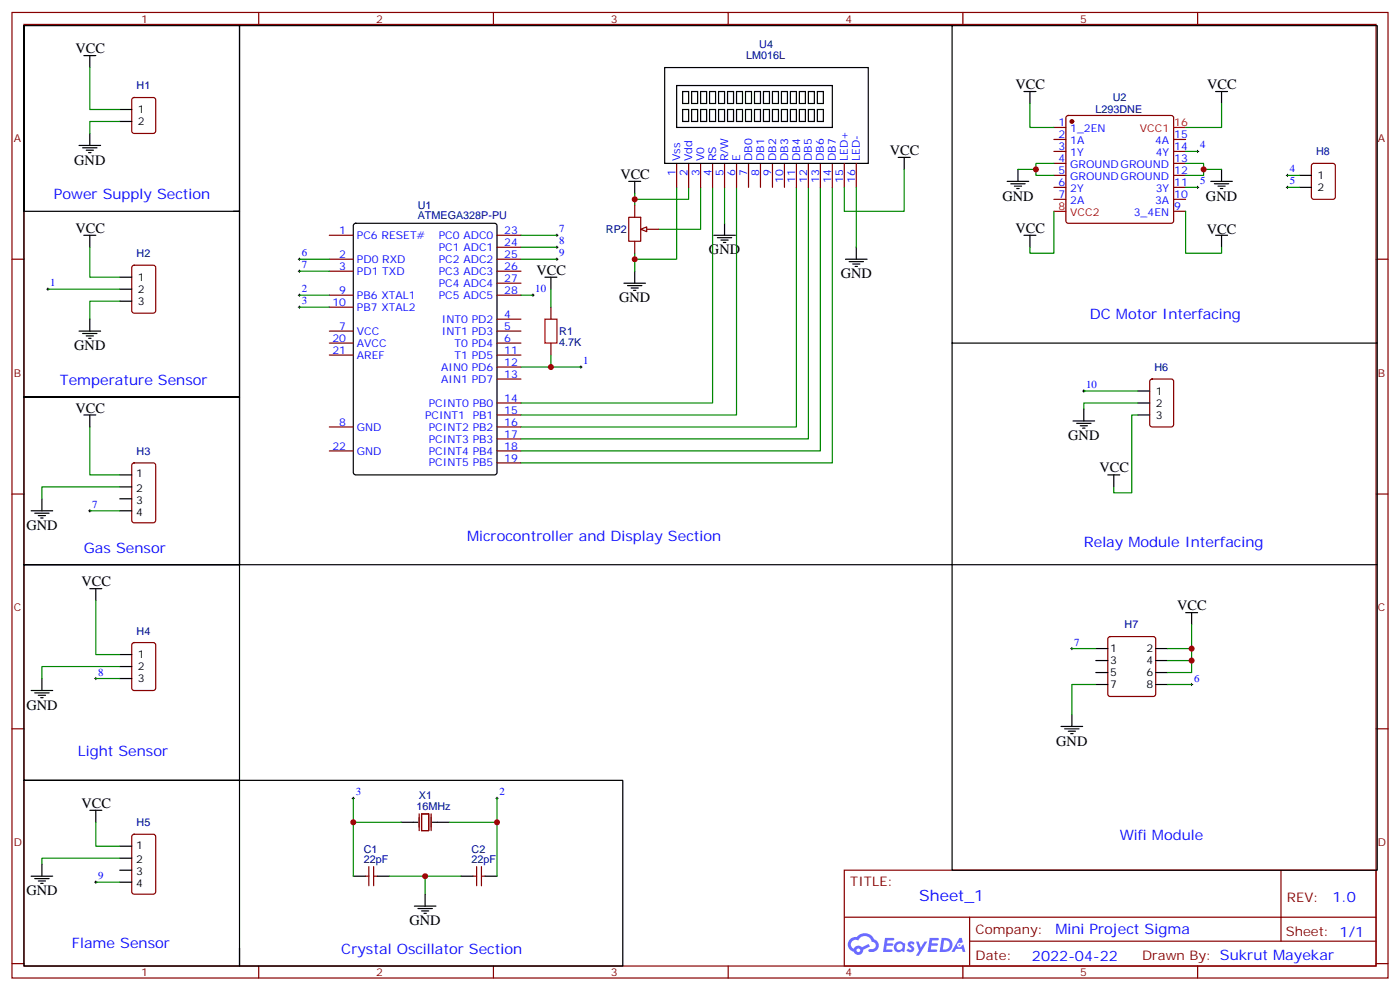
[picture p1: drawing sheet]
<svg xmlns="http://www.w3.org/2000/svg" width="412mm" height="292mm" viewBox="0 0 412 292" stroke-linecap="round" stroke-linejoin="round" font-family="sans-serif">
<g fill="none" stroke="#870000" stroke-width=".35">
<path d="M3.5 3.7h405.4v284.3h-405.4zM7.1 7.2h398.2v277.3h-398.2zM76.2 3.7v3.5M145.3 3.7v3.5M214.5 3.7v3.5M283.6 3.7v3.5M352.8 3.7v3.5M3.5 76.3h3.6M405.3 76.3h3.6M3.5 145.5h3.6M405.3 145.5h3.6M3.5 214.6h3.6"/>
<path d="M405.3 214.6h3.6M248.7 256.3h156.6v28.2h-156.6zM377.3 256.3v20.9M248.7 270.1h156.5M285.6 277.2h119.6M285.6 270.1v14.1M3.5 283.8h3.6M76.2 284.5v3.5M145.3 284.5v3.5M214.5 284.5v3.5M283.6 284.5v3.5M352.8 284.5v3.5"/>
<path d="M405.3 283.8h3.6"/>
</g>
<g fill="#5487ff">
<path d="M267.7 277.4a1.22 1.22 0 0 1 1.7 .3l-.4 .6a.47 .47 0 0 0-.3-.4 .47 .47 0 0 0-.5 .2l.1 .2a1.14 1.14 0 0 1 .8 1.7 1.14 1.14 0 0 1-1.9 0l-.2-.2 .5-.5 .7 .4a.29 .29 0 0 0 .3-.2 .29 .29 0 0 0-.2-.4 1.04 1.04 0 0 1-.6-1.7z"/>
<path d="M260.7 276.2h2.4l.3 .2-.2 .5h-1.8l-.1 .9h1.5l.3 .3-.3 .4h-1.6l-.2 1.1 1.7 .1 .2 .3-.2 .3h-2.6z"/>
<path d="M273.8 276.2h2.4l.3 .2-.1 .5h-1.8l-.2 .9h1.6l.3 .3-.4 .4h-1.6l-.1 1.1 1.7 .1 .2 .3-.2 .3h-2.6z"/>
<path d="M282.6 276.2h.7l.3 1.2-.6 .4a.69 .69 0 0 0-1 .2 .69 .69 0 0 0 .4 1 .69 .69 0 0 0 .9-.6l.5-.3 .6 2.2h-.8l-.2-.9h-1.8l-.5 .9h-.8z"/>
<path d="M269.8 277.3h.8l.6 1.8 1.1-1.8h.9l-2.6 4.2h-.8l.9-1.6z"/>
<path d="M277.4 276.2l-.6 4.1h1.3a2.11 2.11 0 0 0 2.5-2.1 2.11 2.11 0 0 0-2.5-2zM278.1 276.9a1.39 1.39 0 0 1 1.7 1.4 1.39 1.39 0 0 1-1.8 1.3h-.3z"/>
<path d="M263.7 277.8a1.54 1.54 0 0 0-.1 2.2 1.54 1.54 0 0 0 2.2 .1l.6 .2 .3-2.3-.2-.2h-.4a1.49 1.49 0 0 0-2.4 0zM264 278.8a.94 .94 0 0 1 1.8 0 .94 .94 0 0 1-1.8 0z"/>
<path d="M250.4 276.6a2.18 2.18 0 0 0 1.1 3.7 1.44 1.44 0 0 0 1.6 .9 1.44 1.44 0 0 0 1.2-1.5l2-1-.5-.7-1.9 .9a1.47 1.47 0 0 0-2.4 .5 1.39 1.39 0 0 1-.7-2 1.39 1.39 0 0 1 2-.4 2.12 2.12 0 0 1 2.2-1.3 2.12 2.12 0 0 1 1.9 1.7 1.14 1.14 0 0 1 1.1 1.4 1.14 1.14 0 0 1-1.7 .7 .43 .43 0 0 0-.5 .4 .43 .43 0 0 0 .4 .4 1.98 1.98 0 0 0 2.5-1.2 1.98 1.98 0 0 0-1.2-2.5 3.1 3.1 0 0 0-5.3-.7l-.9 .1zM252.3 279.9a.55 .55 0 0 1 1.1 0 .55 .55 0 0 1-1.1 0z"/>
<circle cx="282.6" cy="278.3" r=".26"/>
</g>
<g fill="none" stroke="#870000" stroke-width=".35">
<path d="M39 28.9l.5-.2h5.7l.6 .4 .1 9.5-.5 .6-5.9 .1-.6-.5-.1-9.4zM310.4 37.5h3.6M314.2 34.2l.5-.2h30.3l.5 .2 .2 .5v30.4l-.2 .5-.5 .2h-30.3l-.5-.3-.2-.4v-30.4zM199.3 48.1v7.1M202.8 48.1v7.1M206.4 48.1v7.1M209.9 48.1v7.1M213.4 48.1v7.1M217 48.1v7.1M220.5 48.1v7.1M224 48.1v7.1M227.5 48.1v7.1"/>
<path d="M231.1 48.1v7.1M234.6 48.1v7.1M238.1 48.1v7.1M241.7 48.1v7.1M245.2 48.1v7.1M248.7 48.1v7.1M252.2 48.1v7.1M310.4 41.1h3.6M310.4 44.6h3.6M310.4 48.1h3.6M310.4 51.6h3.6M310.4 55.2h3.6"/>
<path d="M310.4 58.7h3.6M345.7 41.1h3.5M345.7 44.6h3.5M345.7 48.1h3.5M345.7 51.6h3.5M345.7 55.2h3.5M345.7 58.7h3.5M386.5 48.3l.5-.2h5.6l.7 .4v9.5l-.4 .6-5.9 .1-.7-.5v-9.4zM39 78.3l.5-.2h5.7l.6 .4 .1 13-.5 .7h-5.9l-.6-.4-.1-13zM97 69.3h7.1M97 76.3h7.1M97 79.9h7.1"/>
<path d="M146.4 69.3h7.1M146.4 76.3h7.1M146.4 79.9h7.1M146.4 72.8h7.1M185.2 64h3.5v7h-3.5zM187 60.5v3.5M187 71v3.6M190.5 67.5h3.5M345.7 62.2h3.5M97 97.5h7.1M97 86.9h7.1M97 90.5h7.1"/>
<path d="M146.4 94h7.1M146.4 97.5h7.1M146.4 86.9h7.1M146.4 83.4h7.1M162.3 90.5v3.5M97 101h7.1M97 104.6h7.1M146.4 101h7.1M146.4 104.6h7.1M146.4 108.1h7.1M146.4 111.6h7.1M146.4 118.7h7.1"/>
<path d="M162.3 101v3.6M338.9 111.8l.5-.2h5.6l.7 .4v13l-.4 .7h-5.9l-.7-.4v-13zM39 136.5l.5-.2h5.7l.6 .4 .1 16.5-.5 .7-5.9 .1-.6-.5-.1-16.5zM97 125.7h7.1M97 132.8h7.1M146.4 125.7h7.1M146.4 122.2h7.1M146.4 129.3h7.1M146.4 132.8h7.1M146.4 136.3h7.1M39 189.4l.5-.2h5.7l.6 .5 .1 12.9-.5 .7h-5.9l-.6-.4-.1-13zM326.6 187.7l.4-.2h12.7l.5 .2 .2 .5v16.2l-.2 .5-.5 .2h-12.7l-.5-.2-.2-.5v-16.2z"/>
<path d="M123.5 239.7v4.9M124.2 239.7h2.1v4.9h-2.1zM127 239.7v4.9M39 245.9l.5-.2h5.7l.6 .4 .1 16.5-.5 .7h-5.9l-.6-.4-.1-16.5zM107.6 258h1.1M108.7 255.2v5.6M110.1 258h1M110.1 255.2v5.6M139.3 258h1.1M140.4 255.2v5.6M141.8 258h1.1M141.8 255.2v5.6"/>
</g>
<g fill="none" stroke="#000" stroke-width=".35">
<path d="M7.1 7.5v54.7v-54.7h63.5v277h-63.5v-54.7h63.5h-63.5v-63.5h63.5h-63.5v-49.4h63.5h-63.5v-54.7h63.5h-1.8M24.7 16.4h3.5M26.5 16.4v3.5M195.8 19.9h60v28.2h-60zM280.5 7.5v158.8h-209.9v-158.8h335.1v93.5h-125.2M26.5 39.3v3.5M35.3 32.2h3.5M35.3 35.8h3.5M199.3 25.2h45.9v12.3h-45.9zM201.1 27h1.7v3.5h-1.7zM201.1 32.2h1.7v3.6h-1.7zM203.7 27h1.8v3.5h-1.8z"/>
<path d="M203.7 32.2h1.8v3.6h-1.8zM206.4 27h1.7v3.5h-1.7zM206.4 32.2h1.7v3.6h-1.7zM209 27h1.8v3.5h-1.8zM209 32.2h1.8v3.6h-1.8zM211.7 27h1.7v3.5h-1.7zM211.7 32.2h1.7v3.6h-1.7zM214.3 27h1.8v3.5h-1.8zM214.3 32.2h1.8v3.6h-1.8zM217 27h1.7v3.5h-1.7zM217 32.2h1.7v3.6h-1.7zM219.6 27h1.8v3.5h-1.8z"/>
<path d="M219.6 32.2h1.8v3.6h-1.8zM222.2 27h1.8v3.5h-1.8zM222.2 32.2h1.8v3.6h-1.8zM224.9 27h1.8v3.5h-1.8zM224.9 32.2h1.8v3.6h-1.8zM227.5 27h1.8v3.5h-1.8zM227.5 32.2h1.8v3.6h-1.8zM230.2 27h1.8v3.5h-1.8zM230.2 32.2h1.8v3.6h-1.8zM232.8 27h1.8v3.5h-1.8zM232.8 32.2h1.8v3.6h-1.8zM235.5 27h1.7v3.5h-1.7z"/>
<path d="M235.5 32.2h1.7v3.6h-1.7zM238.1 27h1.8v3.5h-1.8zM238.1 32.2h1.8v3.6h-1.8zM240.8 27h1.7v3.5h-1.7zM240.8 32.2h1.7v3.6h-1.7zM301.6 27h3.6M303.4 27v3.5M358.1 27h3.5M359.8 27v3.5M23.3 42.8h6.3M24.3 43.5h4.3M25.4 44.2h2.1"/>
<path d="M26.1 44.9h.7M185.2 53.4h3.5M187 53.4v3.5M264.6 46.4h3.5M266.3 46.4v3.5M296.7 53.4h6.3M297.7 54.1h4.3M298.8 54.8h2.1M299.5 55.5h.7M299.9 49.9v3.5M356.7 53.4h6.3M357.7 54.1h4.2"/>
<path d="M358.8 54.8h2.1M359.5 55.5h.7M359.8 49.9v3.5M382.8 51.6h3.5M382.8 55.2h3.5M24.7 69.3h3.5M26.5 69.3v3.5M104.3 66l.5-.2h40.9l.6 .4 .1 72.9-.5 .7h-41.1l-.7-.4v-72.9zM187 79.9v3.5M210.3 69.3h6.3M211.3 70h4.2M212.4 70.7h2.1"/>
<path d="M213.1 71.4h.7M213.4 65.8v3.5M249.1 76.3h6.3M250.1 77h4.3M251.2 77.8h2.1M251.9 78.5h.7M252.2 72.8v3.5M301.6 69.3h3.6M303.4 69.3v3.5M358.1 69.3h3.5M359.8 69.3v3.5M23.3 97.5h6.3"/>
<path d="M24.3 98.2h4.3M25.4 98.9h2.1M26.1 99.6h.7M26.5 94v3.5M35.3 88.7h3.5M35.3 81.6h3.5M35.3 85.2h3.5M160.5 81.6h3.5M162.3 81.6v3.6M183.8 83.4h6.3M184.9 84.1h4.2M185.9 84.8h2.1"/>
<path d="M186.6 85.5h.7M335.1 115.1h3.6M335.1 118.7h3.6M405.7 101v65.3h-125.2v90h125.2v-90M24.7 122.2h3.5M26.5 122.2v3.5M35.3 139.8h3.5M316.1 124h6.3M317.1 124.7h4.3M318.2 125.4h2.1M318.9 126.1h.7M319.3 120.4v3.6"/>
<path d="M326.3 139.8h3.5M328.1 139.8v3.6M335.1 122.2h3.6M9.2 150.4h6.3M10.2 151.1h4.3M11.3 151.8h2.1M12 152.5h.7M12.3 146.9v3.5M35.3 143.4h3.5M35.3 146.9h3.5M35.3 150.4h3.5M26.5 173.4h3.5"/>
<path d="M28.2 173.4v3.5M12.3 199.8v3.5M35.3 199.8h3.5M35.3 192.8h3.5M35.3 196.3h3.5M322.8 191h3.5M322.8 194.5h3.5M322.8 198h3.5M340.4 191h3.6M340.4 194.5h3.6M340.4 198h3.6M349.2 180.4h3.6"/>
<path d="M351 180.4v3.5M9.2 203.3h6.3M10.2 204h4.3M11.3 204.8h2.1M12 205.5h.7M312.6 213.9h6.3M313.6 214.6h4.3M314.7 215.3h2.1M315.4 216h.7M315.7 210.4v3.5M322.8 201.6h3.5M340.4 201.6h3.6"/>
<path d="M26.5 238.6h3.5M28.2 238.6v3.5M70.6 229.8h112.8v54.7h-112.8v-5.3M9.2 258h6.3M10.2 258.7h4.3M11.3 259.4h2.1M12.3 254.5v3.5M35.3 249.2h3.5M35.3 252.7h3.5M35.3 256.3h3.5M35.3 259.8h3.5M104.1 258h3.5"/>
<path d="M111.1 258h3.6M118.2 242.1h4.9M127.4 242.1h4.9M135.8 258h3.5M142.9 258h3.5M12 260.1h.7M122.1 266.8h6.3M123.1 267.5h4.3M124.2 268.3h2.1M124.9 269h.7M125.2 263.3v3.5"/>
</g>
<g fill="none" stroke="#008700" stroke-width=".35">
<path d="M26.5 19.9v12.3h8.8M35.3 35.8h-8.8v3.5M303.4 30.5v7h7M359.8 30.5v7h-10.6M187 56.9v3.6M199.3 55.2v21.1h-12.3M202.8 55.2v3.5h-15.8M206.4 55.2v12.3h-12.4M209.9 55.2v63.5h-56.4M213.4 55.2v10.6M217 55.2v67h-63.5M234.6 55.2v70.5h-81.1"/>
<path d="M238.1 55.2v74.1h-84.6M241.7 55.2v77.6h-88.2M245.2 55.2v81.1h-91.7M252.2 55.2v17.6M266.3 49.9v12.3h-17.6v-7M299.9 49.9h5.3M310.4 48.1h-5.2v3.5h5.2M349.2 48.1h5.3v3.5h-5.3M349.2 55.2h3.6M349.2 44.6h3.6M354.5 49.9h5.3M379.2 55.2h3.6"/>
<path d="M379.2 51.6h3.6M26.5 72.8v8.8h8.8M88.2 79.9h8.8M88.2 76.3h8.8M153.5 76.3h10.5M153.5 69.3h10.5M153.5 72.8h10.5M187 74.6v5.3M310.4 62.2v12.4h-7v-1.8M349.2 62.2v12.4h10.6v-1.8M14.1 85.2h21.2M35.3 88.7h-8.8v5.3"/>
<path d="M88.2 86.9h8.8M88.2 90.5h8.8M162.3 85.2v5.3M153.5 108.1h17.6M162.3 104.6v3.5M335.1 118.7h-15.8v1.7M26.5 125.7v14.1h8.8M335.1 122.2h-1.7v22.9h-5.3v-1.7M26.5 150.4h8.8M35.3 143.4h-23v3.5M28.2 176.9v15.9h7.1M28.2 199.8h7.1"/>
<path d="M35.3 196.3h-23v3.5M315.7 191h7.1M351 183.9v7.1h-7M351 191v3.5h-7M351 194.5v3.5h-7M322.8 201.6h-7.1v8.8M344 201.6h7M104.1 235.1v7M146.4 235.1v7M28.2 242.1v7.1h7.1M28.2 259.8h7.1M35.3 252.7h-23v1.8"/>
<path d="M114.7 258h21.1M118.2 242.1h-14.1v15.9M125.2 258v5.3M132.3 242.1h14.1v15.9"/>
</g>
<g fill="none" stroke="#000" stroke-width=".29">
<path d="M352.4 44.6h.7M352.4 55.2h.7M352.8 44.2v.7M352.8 54.8v.7M378.9 55.2h.7M378.9 51.6h.7M379.2 51.3v.7M379.2 54.8v.7M87.8 79.9h.7M87.8 76.3h.7M88.2 76v.7M88.2 79.5v.7"/>
<path d="M163.7 76.3h.7M163.7 69.3h.7M163.7 72.8h.7M164 68.9v.7M164 72.5v.7M164 76v.7M13.8 85.2h.7M14.1 84.8v.7M87.8 86.9h.7M87.8 90.5h.7M88.2 86.6v.7M88.2 90.1v.7"/>
<path d="M170.7 108.1h.7M171.1 107.7v.7M26.1 150.4h.7M26.5 150.1v.7M27.9 199.8h.7M28.2 199.5v.7M315.4 191h.7M315.7 190.6v.7M350.7 201.6h.7M351 201.2v.7M103.7 235.1h.7M104.1 234.7v.7"/>
<path d="M146 235.1h.8M146.4 234.7v.7M27.9 259.8h.7M28.2 259.4v.7"/>
</g>
<path d="M160.5 94h3.5v7h-3.5z" fill="none" stroke="#a10000" stroke-width=".35"/>
<circle cx="315.7" cy="35.8" r=".53" fill="#870000" stroke="#870000" stroke-width=".35"/>
<path d="M345.7 37.5h3.5M310.4 62.2h3.6" fill="none" stroke="#f00" stroke-width=".35"/>
<path d="M188.7 67.5l1.8-.7v1.4z" fill="#f0f0f0" stroke="#870000" stroke-width=".35"/>
<path d="M156.6 86.9h.7M157 86.6v.7M318.9 115.1h.7M319.3 114.8v.7" fill="none" stroke="#000" stroke-width=".29"/>
<path d="M153.5 86.9h3.5M319.3 115.1h15.8" fill="none" stroke="#008700" stroke-width=".35"/>
<g fill="#c00">
<circle cx="162.3" cy="108.1" r=".88"/>
<circle cx="187" cy="76.3" r=".88"/>
<circle cx="187" cy="58.7" r=".88"/>
<circle cx="125.2" cy="258" r=".88"/>
<circle cx="146.4" cy="242.1" r=".88"/>
<circle cx="104.1" cy="242.1" r=".88"/>
<circle cx="354.5" cy="49.9" r=".88"/>
<circle cx="305.2" cy="49.9" r=".88"/>
<circle cx="351" cy="191" r=".88"/>
<circle cx="351" cy="194.5" r=".88"/>
</g>
<text font-size="4.6" fill="#00f" x="270.8" y="265.3">Sheet_1</text>
<g font-size="4.2">
<text x="22.2" y="15.7">VCC</text>
<text x="299.2" y="26.2">VCC</text>
<text x="355.6" y="26.2">VCC</text>
<text x="262.1" y="45.6">VCC</text>
<text x="21.9" y="48.5">GND</text>
<text x="182.7" y="52.7">VCC</text>
<text x="295.3" y="59.1">GND</text>
<text x="355.2" y="59.1">GND</text>
<text x="22.2" y="68.6">VCC</text>
<text x="299.2" y="68.6">VCC</text>
<text x="355.5" y="69">VCC</text>
<text x="208.8" y="74.9">GND</text>
<text x="158" y="80.9">VCC</text>
<text x="247.6" y="82">GND</text>
<text x="182.4" y="89">GND</text>
<text x="21.9" y="103.2">GND</text>
<text x="22.2" y="121.5">VCC</text>
<text x="314.7" y="129.6">GND</text>
<text x="323.8" y="139.1">VCC</text>
<text x="7.8" y="156.1">GND</text>
<text x="24" y="172.6">VCC</text>
<text x="346.8" y="179.7">VCC</text>
<text x="7.8" y="209">GND</text>
<text x="311.1" y="219.6">GND</text>
<text x="24" y="237.9">VCC</text>
<text x="7.8" y="263.7">GND</text>
<text x="120.6" y="272.5">GND</text>
</g>
<g font-size="4.2" fill="#00f">
<text x="15.9" y="58.7">Power Supply Section</text>
<text x="321" y="94">DC Motor Interfacing</text>
<text x="17.6" y="113.4">Temperature Sensor</text>
<text x="137.6" y="159.2">Microcontroller and Display Section</text>
<text x="319.3" y="161">Relay Module Interfacing</text>
<text x="24.7" y="162.8">Gas Sensor</text>
<text x="22.9" y="222.7">Light Sensor</text>
<text x="329.8" y="247.4">Wifi Module</text>
<text x="392.5" y="265.5">1.0</text>
<text x="310.9" y="275.1">Mini Project Sigma</text>
<text x="21.2" y="279.2">Flame Sensor</text>
<text x="100.5" y="281">Crystal Oscillator Section</text>
<text x="304" y="282.9">2022-04-22</text>
</g>
<g font-size="3.9" fill="#800">
<text x="250.5" y="260.8">TITLE:</text>
<text x="379.1" y="265.5">REV:</text>
<text x="287.4" y="275">Company:</text>
<text x="378.7" y="275.7">Sheet: 1/1</text>
<text x="287.4" y="282.7">Date:</text>
<text x="336.4" y="282.8">Drawn By: Sukrut Mayekar</text>
</g>
<g font-size="3.2" fill="#800">
<text x="41.6" y="6.7">1</text>
<text x="110.8" y="6.7">2</text>
<text x="179.9" y="6.7">3</text>
<text x="249.1" y="6.7">4</text>
<text x="318.2" y="6.7">5</text>
<text x="4.1" y="41.8">A</text>
<text x="405.9" y="41.8">A</text>
<text x="4.1" y="110.9">B</text>
<text x="405.9" y="110.9">B</text>
<text x="4.1" y="180.1">C</text>
<text x="405.9" y="180.1">C</text>
<text x="4.1" y="249.2">D</text>
<text x="405.9" y="249.2">D</text>
<text x="41.6" y="287.5">1</text>
<text x="110.8" y="287.5">2</text>
<text x="179.9" y="287.5">3</text>
<text x="249.1" y="287.5">4</text>
<text x="318.2" y="287.5">5</text>
</g>
<g font-size="3.2" fill="#000080">
<text x="219.8" y="17.5">LM016L</text>
<text x="223.7" y="14">U4</text>
<text x="40.2" y="26.3">H1</text>
<text x="327.8" y="29.7">U2</text>
<text x="322.7" y="33.4">L293DNE</text>
<text x="387.7" y="45.7">H8</text>
<text x="123.1" y="64.5">ATMEGA328P-PU</text>
<text x="123.1" y="61.5">U1</text>
<text x="178.5" y="68.7">RP2</text>
<text x="40.2" y="75.7">H2</text>
<text x="164.7" y="101.8">4.7K</text>
<text x="164.7" y="98.7">R1</text>
<text x="340.1" y="109.2">H6</text>
<text x="40.2" y="133.9">H3</text>
<text x="331.3" y="185.1">H7</text>
<text x="40.2" y="186.9">H4</text>
<text x="122.7" y="238.6">16MHz</text>
<text x="123.4" y="235.4">X1</text>
<text x="40.2" y="243.3">H5</text>
<text x="107.2" y="251.1">C1</text>
<text x="138.9" y="251.1">C2</text>
<text x="107.2" y="254.1">22pF</text>
<text x="138.9" y="254.1">22pF</text>
</g>
<g font-size="3.2">
<text x="40.6" y="33.3">1</text>
<text x="40.6" y="36.8">2</text>
<text x="388.1" y="52.7">1</text>
<text x="388.1" y="56.2">2</text>
<text x="40.6" y="82.7">1</text>
<text x="40.6" y="89.7">3</text>
<text x="40.6" y="86.2">2</text>
<text x="340.4" y="116.2">1</text>
<text x="340.4" y="119.7">2</text>
<text x="340.4" y="123.3">3</text>
<text x="40.1" y="140.5">1</text>
<text x="40.1" y="144.8">2</text>
<text x="40.1" y="148.3">3</text>
<text x="40.1" y="151.8">4</text>
<text x="40.6" y="193.8">1</text>
<text x="40.6" y="197.3">2</text>
<text x="327" y="192.1">1</text>
<text x="327" y="195.6">3</text>
<text x="337.7" y="192.1">2</text>
<text x="337.7" y="195.6">4</text>
<text x="40.6" y="200.9">3</text>
<text x="327" y="199.1">5</text>
<text x="327" y="202.6">7</text>
<text x="337.7" y="199.1">6</text>
<text x="337.7" y="202.6">8</text>
<text x="40.1" y="249.9">1</text>
<text x="40.1" y="254.1">2</text>
<text x="40.1" y="257.7">3</text>
<text x="40.1" y="261.2">4</text>
</g>
<g font-size="3.2" fill="#00f">
<text x="311.8" y="37.2">1</text>
<text x="311.8" y="40.7">2</text>
<text x="315.3" y="38.9">1_2EN</text>
<text x="345.9" y="40.7">15</text>
<text x="200.4" y="47.4" transform="rotate(-90 200.4 47.4)">Vss</text>
<text x="203.9" y="47.4" transform="rotate(-90 203.9 47.4)">Vdd</text>
<text x="207.4" y="47.4" transform="rotate(-90 207.4 47.4)">V0</text>
<text x="211" y="47.4" transform="rotate(-90 211 47.4)">RS</text>
<text x="214.5" y="47.4" transform="rotate(-90 214.5 47.4)">R/W</text>
<text x="218" y="47.4" transform="rotate(-90 218 47.4)">E</text>
<text x="221.5" y="47.4" transform="rotate(-90 221.5 47.4)">DB0</text>
<text x="225.1" y="47.4" transform="rotate(-90 225.1 47.4)">DB1</text>
<text x="228.6" y="47.4" transform="rotate(-90 228.6 47.4)">DB2</text>
<text x="232.1" y="47.4" transform="rotate(-90 232.1 47.4)">DB3</text>
<text x="235.7" y="47.4" transform="rotate(-90 235.7 47.4)">DB4</text>
<text x="239.2" y="47.4" transform="rotate(-90 239.2 47.4)">DB5</text>
<text x="242.7" y="47.4" transform="rotate(-90 242.7 47.4)">DB6</text>
<text x="246.2" y="47.4" transform="rotate(-90 246.2 47.4)">DB7</text>
<text x="249.8" y="47.4" transform="rotate(-90 249.8 47.4)">LED+</text>
<text x="253.3" y="47.4" transform="rotate(-90 253.3 47.4)">LED-</text>
<text x="311.8" y="44.2">3</text>
<text x="311.8" y="47.8">4</text>
<text x="315.3" y="42.5">1A</text>
<text x="315.3" y="46">1Y</text>
<text x="340.2" y="42.5">4A</text>
<text x="340.4" y="46">4Y</text>
<text x="345.9" y="47.8">13</text>
<text x="345.9" y="44.2">14</text>
<text x="353.5" y="43.7">4</text>
<text x="199" y="51.9" transform="rotate(-90 199 51.9)">1</text>
<text x="202.5" y="51.9" transform="rotate(-90 202.5 51.9)">2</text>
<text x="206" y="51.9" transform="rotate(-90 206 51.9)">3</text>
<text x="209.5" y="51.9" transform="rotate(-90 209.5 51.9)">4</text>
<text x="213.1" y="51.9" transform="rotate(-90 213.1 51.9)">5</text>
<text x="216.6" y="51.9" transform="rotate(-90 216.6 51.9)">6</text>
<text x="220.1" y="51.9" transform="rotate(-90 220.1 51.9)">7</text>
<text x="223.7" y="51.9" transform="rotate(-90 223.7 51.9)">8</text>
<text x="227.2" y="51.9" transform="rotate(-90 227.2 51.9)">9</text>
<text x="230.7" y="53.9" transform="rotate(-90 230.7 53.9)">10</text>
<text x="234.2" y="53.9" transform="rotate(-90 234.2 53.9)">11</text>
<text x="237.8" y="53.9" transform="rotate(-90 237.8 53.9)">12</text>
<text x="241.3" y="53.9" transform="rotate(-90 241.3 53.9)">13</text>
<text x="244.8" y="53.9" transform="rotate(-90 244.8 53.9)">14</text>
<text x="248.4" y="53.9" transform="rotate(-90 248.4 53.9)">15</text>
<text x="251.9" y="53.9" transform="rotate(-90 251.9 53.9)">16</text>
<text x="311.8" y="51.3">5</text>
<text x="315.3" y="49.5">GROUNDGROUND</text>
<text x="315.3" y="53.1">GROUNDGROUND</text>
<text x="345.9" y="51.3">12</text>
<text x="379.9" y="50.8">4</text>
<text x="311.8" y="54.8">6</text>
<text x="311.8" y="58.3">7</text>
<text x="315.3" y="56.6">2Y</text>
<text x="340.4" y="56.6">3Y</text>
<text x="345.9" y="58.3">10</text>
<text x="345.9" y="54.8">11</text>
<text x="353.5" y="54.3">5</text>
<text x="379.9" y="54.3">5</text>
<text x="315.3" y="60.1">2A</text>
<text x="334" y="63.6">3_4EN</text>
<text x="340.2" y="60.1">3A</text>
<text x="345.9" y="61.9">9</text>
<text x="99.9" y="68.9">1</text>
<text x="105.1" y="70.3">PC6 RESET#</text>
<text x="129.2" y="70.3">PC0 ADC0</text>
<text x="148.5" y="68.9">23</text>
<text x="164.7" y="68.4">7</text>
<text x="164.7" y="71.9">8</text>
<text x="88.9" y="75.5">6</text>
<text x="99.9" y="76">2</text>
<text x="105.1" y="77.4">PD0 RXD</text>
<text x="129.2" y="73.9">PC1 ADC1</text>
<text x="129.2" y="77.4">PC2 ADC2</text>
<text x="148.5" y="72.5">24</text>
<text x="148.5" y="76">25</text>
<text x="164.7" y="75.5">9</text>
<text x="88.9" y="79">7</text>
<text x="99.9" y="79.5">3</text>
<text x="105.1" y="80.9">PD1 TXD</text>
<text x="129.2" y="80.9">PC3 ADC3</text>
<text x="148.5" y="79.5">26</text>
<text x="148.5" y="83">27</text>
<text x="14.8" y="84.3">1</text>
<text x="88.9" y="86">2</text>
<text x="88.9" y="89.6">3</text>
<text x="99.9" y="86.6">9</text>
<text x="105.1" y="88">PB6 XTAL1</text>
<text x="129.2" y="84.5">PC4 ADC4</text>
<text x="129.2" y="88">PC5 ADC5</text>
<text x="148.5" y="86.6">28</text>
<text x="157.7" y="86">10</text>
<text x="97.9" y="90.1">10</text>
<text x="105.1" y="91.5">PB7 XTAL2</text>
<text x="130.2" y="95">INT0 PD2</text>
<text x="148.5" y="93.6">4</text>
<text x="97.9" y="100.7">20</text>
<text x="99.9" y="97.2">7</text>
<text x="105.1" y="98.6">VCC</text>
<text x="130.2" y="98.6">INT1 PD3</text>
<text x="148.5" y="97.2">5</text>
<text x="148.5" y="100.7">6</text>
<text x="97.9" y="104.2">21</text>
<text x="105.1" y="102.1">AVCC</text>
<text x="105.1" y="105.6">AREF</text>
<text x="133.9" y="102.1">T0 PD4</text>
<text x="133.9" y="105.6">T1 PD5</text>
<text x="148.5" y="104.2">11</text>
<text x="148.5" y="107.7">12</text>
<text x="171.8" y="107.2">1</text>
<text x="130" y="109.1">AIN0 PD6</text>
<text x="130" y="112.7">AIN1 PD7</text>
<text x="148.5" y="111.3">13</text>
<text x="126.3" y="119.7">PCINT0 PB0</text>
<text x="148.5" y="118.3">14</text>
<text x="320" y="114.3">10</text>
<text x="99.9" y="125.4">8</text>
<text x="125.2" y="123.3">PCINT1</text>
<text x="139.2" y="123.3">PB1</text>
<text x="148.5" y="121.8">15</text>
<text x="148.5" y="125.4">16</text>
<text x="105.1" y="126.8">GND</text>
<text x="126.3" y="126.8">PCINT2 PB2</text>
<text x="126.3" y="130.3">PCINT3 PB3</text>
<text x="148.5" y="128.9">17</text>
<text x="97.9" y="132.4">22</text>
<text x="105.1" y="133.8">GND</text>
<text x="126.3" y="133.8">PCINT4 PB4</text>
<text x="126.3" y="137.4">PCINT5 PB5</text>
<text x="148.5" y="132.4">18</text>
<text x="148.5" y="136">19</text>
<text x="27.2" y="149.5">7</text>
<text x="316.4" y="190.1">7</text>
<text x="28.9" y="198.9">8</text>
<text x="351.7" y="200.7">6</text>
<text x="104.8" y="234.2">3</text>
<text x="147.1" y="234.2">2</text>
<text x="28.9" y="258.9">9</text>
</g>
<g font-size="3.2" fill="#f00">
<text x="335.8" y="38.9">VCC1</text>
<text x="345.9" y="37.2">16</text>
<text x="311.8" y="61.9">8</text>
<text x="315.3" y="63.6">VCC2</text>
</g>
</svg>
